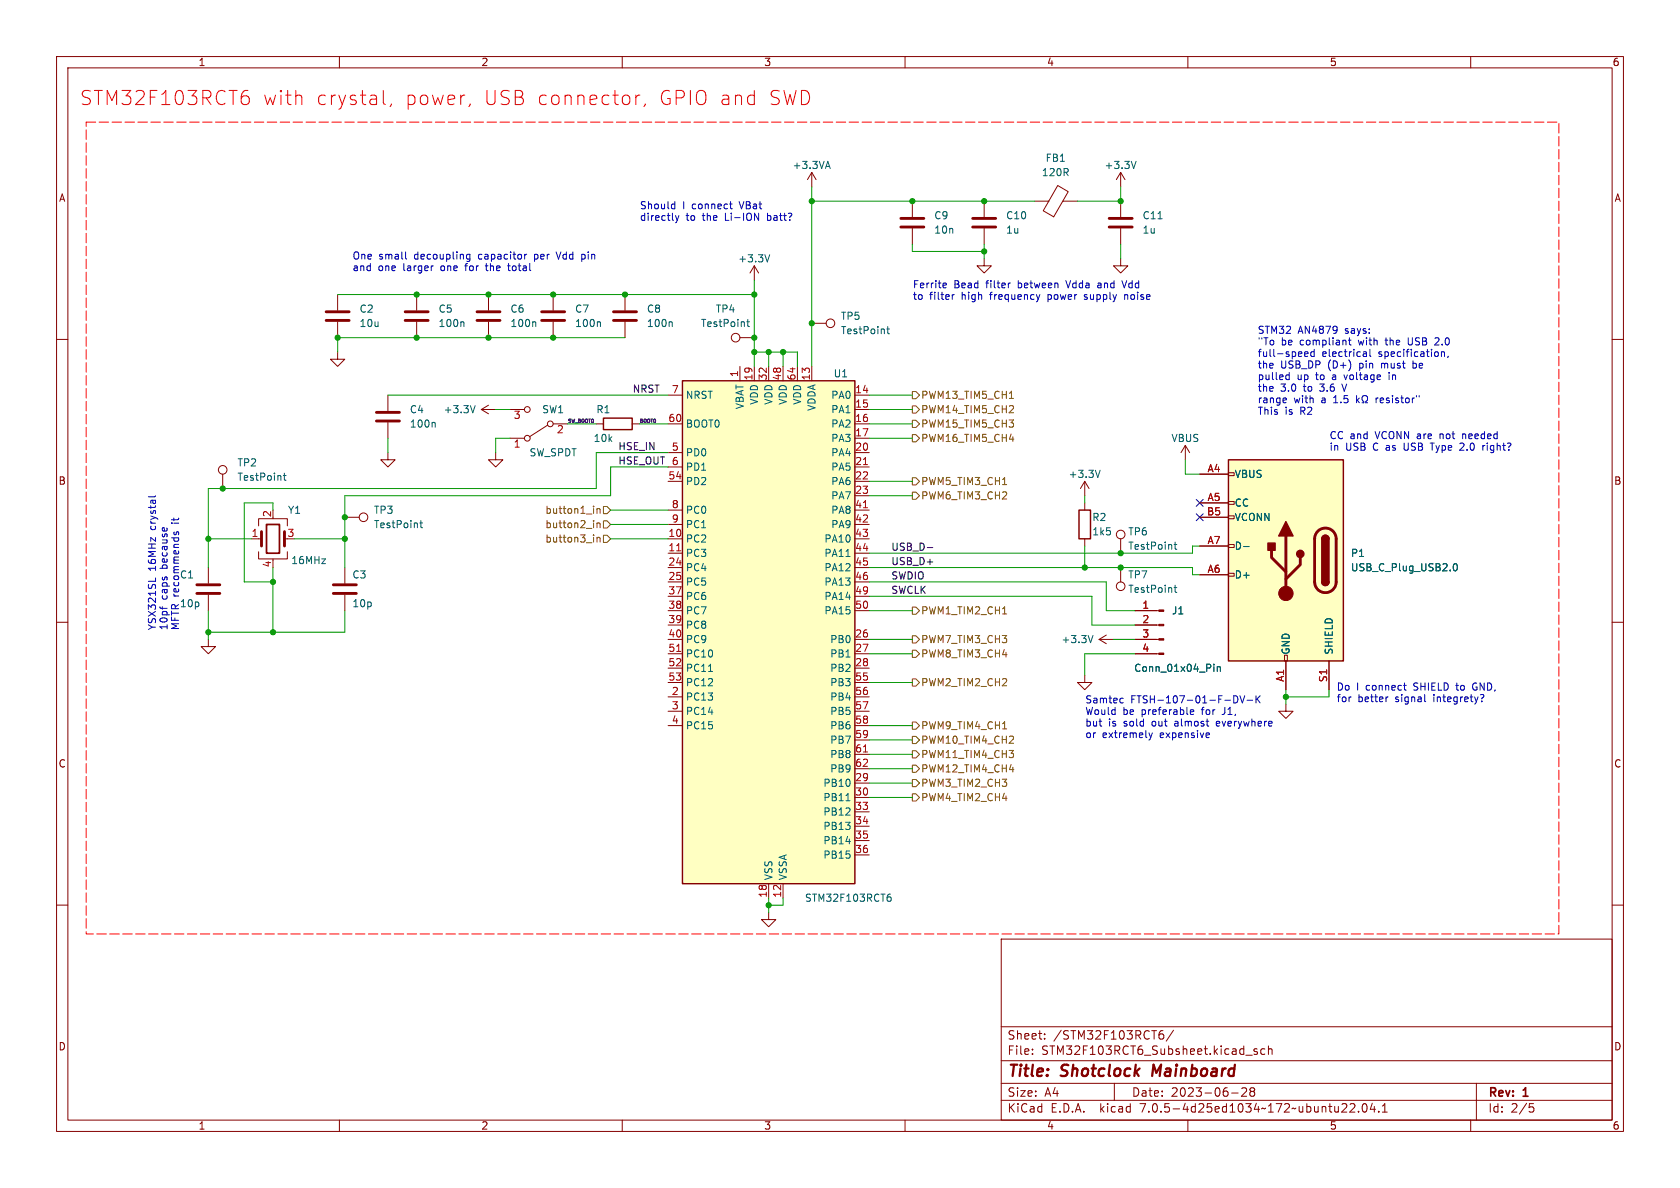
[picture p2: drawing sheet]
<svg xmlns="http://www.w3.org/2000/svg" width="297mm" height="210mm" viewBox="0 0 297 210" stroke-linecap="round" stroke-linejoin="round" font-family="sans-serif">
<g fill="none" stroke="#840000" stroke-width=".18">
<path d="M10 10h277v190h-277zM12 12h273v186h-273zM60 10v2M110 10v2M160 10v2M210 10v2M260 10v2M143.5 30.5v2.5M143.5 30.5l-.8 1.3M143.5 30.5l.8 1.3M161.3 35.6v2.8M174 35.6v2.8"/>
<path d="M182.9 35.6h2.5M187 32.8l1.8 1.1-2.5 4.4-1.9-1zM187.9 35.6h2.6M198.1 30.5v2.5M198.1 35.6v2.8M198.1 30.5l-.7 1.3M198.1 30.5l.8 1.3M10 60h2M59.7 52.1v2.8M59.7 56.9v2.8M73.7 52.1v2.8M73.7 56.9v2.8"/>
<path d="M86.4 52.1v2.8M86.4 56.9v2.8M97.8 52.1v2.8M97.8 56.9v2.8M110.5 52.1v2.8M110.5 56.9v2.8M130.8 59.7h2.5M133.3 47v2.5M133.3 47l-.7 1.3M133.3 47l.8 1.3M143.5 57.2h2.5M161.3 40.4v2.8"/>
<path d="M174 45.7v1.3h1.3l-1.3 1.3-1.3-1.3h1.3M174 40.4v2.8M198.1 45.7v1.3h1.3l-1.3 1.3-1.3-1.3h1.3M198.1 40.4v2.8M285 60h2M59.7 62.2v1.3h1.3l-1.3 1.3-1.3-1.3h1.3M68.6 69.9v2.7M68.6 74.7v2.8M85.1 72.4h2.5M85.1 72.4l1.3 .8M86.4 71.6l-1.3 .8M90.2 77.5h2.5"/>
<path d="M90.2 72.4h2.5M96.8 75.2l-3.2 2M97.8 74.9h2.5M105.4 74.9h1.3M111.8 74.9h1.2M118.1 74.9h2.5M118.1 69.9h2.5M130.8 64.8v2.5M133.3 64.8v2.5M135.9 64.8v2.5M138.4 64.8v2.5M141 64.8v2.5"/>
<path d="M143.5 64.8v2.5M151.1 77.5h2.6M151.1 74.9h2.6M151.1 72.4h2.6M151.1 69.9h2.6M209.5 78.7l-.7 1.3M209.5 78.7v2.6M209.5 78.7l.8 1.3M39.4 83.8v2.6M44.4 95.3h1.8M45.7 97.5v1.3h5.1v-1.3M45.7 93v-1.3h5.1v1.3"/>
<path d="M48.3 98.8v.3M61 91.4h2.5M68.6 80v1.3h1.2l-1.2 1.3-1.3-1.3h1.3M87.6 80v1.3h1.3l-1.3 1.3-1.2-1.3h1.2M118.1 95.3h2.5M118.1 97.8h2.5M118.1 80h2.5M118.1 82.6h2.5M118.1 85.1h2.5M118.1 90.2h2.5M118.1 92.7h2.5M151.1 95.3h2.6"/>
<path d="M151.1 97.8h2.6M151.1 80h2.6M151.1 82.6h2.6M151.1 85.1h2.6M151.1 87.6h2.6M151.1 90.2h2.6M151.1 92.7h2.6M191.8 85.1v2.5M191.8 88.9v1.3M191.8 95.3v1.2M191.8 85.1l-.8 1.3M191.8 85.1l.7 1.3"/>
<path d="M198.1 95.3v2.5M212.1 83.8h5.1M212.1 88.9h5.1M212.1 96.5h5.1M212.1 91.4h5.1M217.2 96.3h1v.5h-1zM217.2 91.2h1v.5h-1zM217.2 88.6h1v.6h-1zM217.2 83.6h1v.5h-1zM10 110h2M36.8 113v1.3h1.3l-1.3 1.3-1.2-1.3h1.2M36.8 100.3v2.8"/>
<path d="M36.8 105.2v2.8M61 100.3v2.8M61 105.2v2.8M118.1 115.6h2.5M118.1 113h2.5M118.1 110.5h2.5M118.1 108h2.5M118.1 100.3h2.5M118.1 102.9h2.5M118.1 118.1h2.5M118.1 105.4h2.5M151.1 115.6h2.6"/>
<path d="M151.1 113h2.6M151.1 108h2.6M151.1 100.3h2.6M151.1 102.9h2.6M151.1 118.1h2.6M151.1 105.4h2.6M191.8 119.4v1.3h1.2l-1.2 1.2-1.3-1.2h1.3M194.3 113h2.5M194.3 113l1.3 .8M195.6 112.3l-1.3 .7M198.1 100.3v2.6M200.7 115.6h4.2"/>
<path d="M200.7 113h4.2M200.7 110.5h4.2M200.7 108h4.2M212.1 101.6h5.1M217.2 101.3h1v.6h-1zM227.1 115.8h.5v1h-.5zM227.3 116.8v5.1M234.9 116.8v5.1M285 110h2M118.1 123.2h2.5M118.1 125.7h2.5M118.1 128.3h2.5"/>
<path d="M118.1 120.7h2.5M151.1 123.2h2.6M151.1 138.4h2.6M151.1 125.7h2.6M151.1 128.3h2.6M151.1 120.7h2.6M151.1 130.8h2.6M151.1 133.4h2.6M151.1 135.9h2.6M227.3 124.5v1.2h1.3l-1.3 1.3-1.2-1.3h1.2M10 160h2M135.9 156.2v2.6"/>
<path d="M138.4 156.2v2.6M151.1 141h2.6M151.1 143.5h2.6M151.1 146.1h2.6M151.1 148.6h2.6M151.1 151.1h2.6M285 160h2M135.9 161.3v1.3h1.3l-1.3 1.2-1.3-1.2h1.3M177 166h108v32h-108zM60 198v2M110 198v2M160 198v2"/>
<path d="M177 194.5h108M177 191.5h108M177 187.5h108M177 181.5h108M182.5 186.3v.1M182.5 185.5v.1M184.7 183.6v.1M184.7 182.8v.1M197 191.5v3M205 182.8h.5l.2 .3-.1 .5h-.6M205.6 182.2a.53 .53 0 0 0-.6 .4M207.5 182.1l-1.3 2"/>
<path d="M210 198v2M217.7 193.2h1.2M219.5 192.4l.6-.1 .2 .1 .1 .3-.9 1.1h.9M221.2 192.9l-.2-.2 .2-.4 .5 .1 .1 .2-.3 .3M221.2 192.9l-.2 .3v.3l.2 .3 .5-.1 .1-.2-.1-.4-.2-.2M221.2 192.9h.3M222.2 185.5l-.3-.1-.2 .2v.2l.5 .2v.3h-.5M223.6 185.5l-.4-.1-.3 .3v.4l.1 .2h.6M224.2 185.5l.3-.1 .3 .1 .1 .9M224.2 184.9v1.5M237.2 196.6h.9M238 195.2v.5"/>
<path d="M238.7 195.2l.5-.1 .3 .1v.3l-.9 1.1h.9M240.2 196.5v.1M241 195.2l.2-.1a.81 .81 0 0 1 .6 .6 .81 .81 0 0 1-.3 .8l-.2 .1a.81 .81 0 0 1-.3-1.4zM242.6 195l-.4 1.1h1M243 195.6v1M243.7 196.5v.1M244.4 196.6h.8M244.4 195.5l.4-.4v1.5M260 198v2M261 191.5v6.5M270.4 195.1h.7M270.5 195.7h.4l.3 .3-.2 .5-.5 .1"/>
<circle cx="130" cy="59.7" r=".76"/>
<circle cx="146.8" cy="57.1" r=".76"/>
<circle cx="93.2" cy="77.5" r=".51"/>
<circle cx="93.2" cy="72.4" r=".51"/>
<circle cx="97.3" cy="74.9" r=".51"/>
<circle cx="39.4" cy="83.1" r=".76"/>
<circle cx="64.3" cy="91.4" r=".76"/>
<circle cx="198.1" cy="94.5" r=".76"/>
<circle cx="198.1" cy="103.6" r=".76"/>
</g>
<g fill="#840000" stroke="#840000" stroke-width=".18">
<path d="M204.9 115.4h.8v.3h-.8z"/>
<path d="M204.9 112.9h.8v.3h-.8z"/>
<path d="M204.9 110.4h.8v.2h-.8z"/>
<path d="M204.9 107.8h.8v.3h-.8z"/>
<circle cx="227.3" cy="104.9" r="1.27"/>
</g>
<g fill="none" stroke="#006464" stroke-width=".18">
<path d="M146 29.4h.7M146.4 28.5l.4 1.3M200.8 28.5l-.4 1.3M81.8 56.9l.2 .2v.6M94.5 56.9l.2 .2v.6M106 56.9l.1 .2v.6M118.7 56.9l.1 .2v.6M132 56.9h.5M132.2 56.5v1l.3 .2M136.1 45l-.5 1.3M156.8 58.2h.4M156.9 57.7v1.1l.3 .2"/>
<path d="M76.8 74.7l.1 .1v.7M84 71.7l-.4 1.3M50.1 84.1h.5M50.3 83.6v1.1l.3 .2M74.2 92.4h.5M74.4 92v1.1l.3 .2M194.5 83.1l-.4 1.3M207.6 96.3h.4M207.7 95.8v1.1l.3 .2M219.9 96.6h.9M257 99.8l.2-.2a.68 .68 0 0 1 .5 .7 .68 .68 0 0 1-.5 .6l-.2-.1-.1-.4zM125.2 118.7h.8"/>
<path d="M193.2 112.3l-.4 1.3M207.6 103.9h.4M207.7 103.4v1.1l.3 .2M214.6 117.4v.1M214.6 117.8v.9M215.2 117.8v.9M215.2 118l.2-.2 .3 .1v.8M149.6 141.5h.7M157.1 158.5l.3 .1 .2 .2-.1 .4-.4 .1M157.4 158.1h-.3"/>
</g>
<path d="M106.7 73.9h5.1v2h-5.1zM120.6 67.3h30.5v88.9h-30.5zM190.8 90.2h2v5.1h-2zM217.2 81.3h20.3v35.5h-20.3zM233.7 95.3a.64 .64 0 0 1 .6-.7 .64 .64 0 0 1 .6 .7M233.7 102.9a.64 .64 0 0 0 .6 .6 .64 .64 0 0 0 .6-.6" fill="none" stroke="#840000" stroke-width=".25"/>
<g fill="none" stroke="#840000" stroke-width=".51">
<path d="M159.3 38.6h4M172 38.6h4M196.1 38.6h4.1M57.7 56.6h4M57.7 55.1h4M71.6 56.6h4.1M71.6 55.1h4.1M84.3 56.6h4.1M84.3 55.1h4.1M95.8 56.6h4M95.8 55.1h4M108.5 56.6h4"/>
<path d="M108.5 55.1h4M159.3 40.1h4M172 40.1h4M196.1 40.1h4.1M66.5 74.4h4.1M66.5 72.9h4.1M46.2 94v2.5M50.3 94v2.5M224.8 97.3v1.3l2.5 2.5M227.3 94.7v10.2M229.9 98.6v1.2l-2.6 2.6M233 93.9a1.9 1.9 0 0 1 2-.4 1.9 1.9 0 0 1 1.2 1.8v7.6a1.91 1.91 0 0 1-1.9 1.9 1.91 1.91 0 0 1-1.9-1.9v-7.8l.2-.7z"/>
<path d="M34.8 104.9h4.1M34.8 103.4h4.1M58.9 104.9h4.1M58.9 103.4h4.1"/>
</g>
<g fill="#ffffc2" stroke="#ffffc2" stroke-width=".18">
<path d="M217.2 81.3h20.3v35.5h-20.3z"/>
<path d="M120.6 67.3h30.5v88.9h-30.5z"/>
</g>
<g fill="#840000" stroke="#840000" stroke-width=".25">
<path d="M233.7 102.9h1.2a.64 .64 0 0 1-.6 .6 .64 .64 0 0 1-.6-.6z"/>
<path d="M233.7 95.3h1.2v7.6h-1.2z"/>
<path d="M233.9 94.8a.64 .64 0 0 1 .7-.1 .64 .64 0 0 1 .3 .6h-1.2z"/>
<path d="M227.3 92.2l1.3 2.5h-2.5z"/>
<path d="M224.2 96h1.2v1.3h-1.2z"/>
<circle cx="229.9" cy="97.9" r=".63"/>
</g>
<path d="M119.6 97.4h.7M152.6 82.1h.8M152.6 89.8h.8M119.6 115.2h.7M152.6 132.9h.8" fill="none" stroke="#a90000" stroke-width=".18"/>
<path d="M47.1 92.7h2.3v5.1h-2.3z" fill="none" stroke="#840000" stroke-width=".3"/>
<g fill="none" stroke="#725600" stroke-width=".18">
<path d="M161.3 71.8h.6l.7 .6-.7 .6h-.6zM161.3 76.8h.6l.7 .7-.7 .6h-.6zM161.3 74.3h.6l.7 .6-.7 .7h-.6zM161.3 69.2h.6l.7 .7-.7 .6h-.6zM178.4 74.2h.8l-.4 .5M178.5 77.6h.7M178.5 70.4h.7M179.1 71.8l.1 .1-.1 .3-.7 .8h.8M179.1 74.8v.6M105.5 89.9v.8M105.5 92.4v.9M105.5 95v.8"/>
<path d="M105.5 95.1l.2-.1h.3l.1 .8M105.5 90l.2-.1 .3 .1 .1 .7M105.5 92.6l.2-.2 .3 .1 .1 .8M106.7 94.6h.6l.6 .7-.6 .6h-.6zM106.7 92.1h.6l.6 .6-.6 .6h-.6zM106.7 89.5h.6l.6 .7-.6 .6h-.6zM161.3 87h.6l.7 .6-.7 .7h-.6zM161.3 84.5h.6l.7 .6-.7 .6h-.6zM177.2 85.7h.8M161.3 107.3h.6l.7 .7-.7 .6h-.6zM161.3 114.9h.6l.7 .7-.7 .6h-.6zM161.3 112.4h.6l.7 .6-.7 .7h-.6z"/>
<path d="M177.2 108.5h.8M161.3 137.8h.6l.7 .6-.7 .7h-.6zM161.3 132.7h.6l.7 .7-.7 .6h-.6zM161.3 127.6h.6l.7 .7-.7 .6h-.6zM161.3 130.2h.6l.7 .6-.7 .6h-.6zM161.3 120h.6l.7 .7-.7 .6h-.6zM161.3 135.3h.6l.7 .6-.7 .6h-.6zM177.2 128.8h.8M178.4 132.7h.8l-.4 .4M178.5 136h.7M179.1 130.2l.1 .2-.1 .3-.7 .7h.8M179.1 133.3v.5"/>
<path d="M161.3 140.3h.6l.7 .7-.7 .6h-.6z"/>
</g>
<path d="M163.9 96.8h1" fill="none" stroke="#0f0f0f" stroke-width=".18"/>
<g fill="none" stroke="#0000c2" stroke-width=".18">
<path d="M118.9 36.1h.4M119.3 35.6v1.3M119.3 36.9h-.4M119.4 38.1l.3 .9M119.7 39l-.3 .4M120 38.1l-.3 .9M129 36.1h.5M129.2 35.6v1.1l.3 .2M133.4 37.7l.7 1.3v-1.3M71.7 44.5v1.1l.2 .2M76.6 47l-.2 .1M83.1 45l-.1 1.1"/>
<path d="M83.1 45h-.4l-.2 .2 .1 .5h.5M92.7 45v.8M93.1 45l-.4 .2M166.9 50l.4 .1v.2l-.6 .2M167.3 50.8l-.4 .1M168.3 52.1v.8M168.7 52.1l-.4 .2M178.3 50v.9M178.6 50l-.3 .3M183.2 52.1l.3 .8M183.5 52.9l-.1 .3M183.8 52.1l-.3 .8"/>
<path d="M236.3 57.8v.8M236.4 58.2l-.1 .1M238.6 59.7v1.1l.3 .2M227.2 70.4l.2 .3-.6 .1M227.4 71.1l-.2 .1M227.4 67.1h.5M227.4 66.3h.5M227.9 65.8v1.3M230.6 62.6l.6-.1v-.3h-.4l-.2 .2 .1 .6h.5M232.3 62.2h-.3l-.3 .2 .1 .6h.5M232.3 61.8v1.2M237.9 60.2l.1 .8"/>
<path d="M238.4 60.1h.5M238.7 64l.1 .5-.1 .7M239.8 69.9v1.3M239.9 70.7l.4 .5M240.3 70.4l-.5 .4M240.8 71.2h.3v-.2a.54 .54 0 0 1-.3-.8 .54 .54 0 0 1 .8-.2 .58 .58 0 0 1-.1 1v.2h.3M241 63h.6M241 62.2h.5l.1 .8M241.6 62.5l-.6 .1M242.2 61.8v1l.2 .2M250.9 69.9v.3M254.8 62.3l.2-.1h.3l.1 .8"/>
<path d="M254.8 62.2v.8M256 63l-.1 .2M262.1 78.7v.9M262.2 78.9l-.1 .1M27.5 87.6l-.2 .2h-1.1M28.7 93.4l.3-.1 .1 .6M29.5 93.3v.1M30.8 94.1l-.1 .3 .2 .1h.2l.1-.4h.3v.4M27.5 102.2v.6M28.3 107.4v.1M28.7 107.2v.5M198.2 123.4l.4 .1"/>
<path d="M198.6 124.2l-.4 .1M203.1 129.5l.3 .9M203.4 130.4l-.3 .4M203.7 129.5l-.3 .9M210.4 125.9l.6-.1v-.3h-.4l-.2 .1 .1 .6h.5M213.2 127.5h.5M213.4 129.5l.4 .1v.3l-.6 .1M213.6 128.4h.1M213.8 130.3l-.4 .1M218.1 123a.64 .64 0 0 1 .7 .6 .64 .64 0 0 1-.7 .7zM219.2 123l.4 1.3 .5-1.3M220.5 123.8h.9"/>
<path d="M222 123v1.3M222.2 123.5l.6 .8M222.8 123l-.8 .7M245.4 123.2l-.3 .1M248.1 121.2h.5M248.3 120.7v1.1l.3 .2M251.9 122.8v1.1l.1 .1M262 123.9v.1M262.3 123l-.3 .6"/>
</g>
<path d="M43.1 16.9l.7 .2 .3 .3-.1 .8-.4 .3h-.5M43.8 16l-.7 .1M67.8 16v2.1l.3 .4M69.2 18.4l-.2 .4M83.1 18.4l-.2 .4M112.4 16.8v1.7M113.1 16.8a.64 .64 0 0 0-.7 .5M114.1 18.4l-.3 .4M132.6 16.8l.8 .1M133.4 18.4l-.8 .1M133.4 16v2.5" fill="none" stroke="#f00" stroke-width=".18"/>
<path d="M15.2 21.6h260.4v143.5h-260.4v-143.5" fill="none" stroke="#f00" stroke-width=".18" stroke-dasharray="1.7 .6"/>
<g fill="none" stroke="#009600" stroke-width=".18">
<path d="M143.5 33v31.8M143.5 35.6h39.4M198.1 33v2.6h-7.6M59.7 52.1h73.6M110.5 59.7h-50.8v2.5M133.3 49.5v15.3M161.3 43.2v1.3h12.7M174 43.2v2.5M198.1 43.2v2.5M68.6 69.9h49.5M68.6 77.5v2.5M87.6 72.4h2.6"/>
<path d="M90.2 77.5h-2.6v2.5M100.3 74.9h5.1M113 74.9h5.1M133.3 62.2h7.7v2.6M135.9 62.2v2.6M138.4 62.2v2.6M153.7 72.4h7.6M153.7 77.5h7.6M153.7 74.9h7.6M153.7 69.9h7.6M36.8 95.3h7.6M48.3 90.2v-1.3h-5.1v14h5.1"/>
<path d="M52.1 95.3h8.9M107.9 95.3h10.2M107.9 90.2h10.2M107.9 92.7h10.2M118.1 80h-12.7v6.4h-68.6v13.9M118.1 82.6h-10.2v5h-46.9v12.7M153.7 85.1h7.6M153.7 87.6h7.6M191.8 87.6v1.3M191.8 96.5v3.8M209.5 81.3v2.5h2.6M212.1 96.5h-1.3v1.3h-57.1"/>
<path d="M36.8 108v5M48.3 100.3v11.5M61 108v3.8h-24.2M153.7 108h7.6M153.7 102.9h41.9v5.1h5.1M153.7 113h7.6M153.7 115.6h7.6M153.7 105.4h39.3v5.1h7.7M153.7 100.3h57.1v1.3h1.3M196.8 113h3.9M200.7 115.6h-8.9v3.8M153.7 120.7h7.6"/>
<path d="M153.7 138.4h7.6M153.7 135.9h7.6M153.7 133.4h7.6M153.7 130.8h7.6M153.7 128.3h7.6M227.3 121.9v2.6M234.9 121.9v1.3h-7.6M135.9 158.8v2.5M138.4 158.8v1.2h-2.5M153.7 141h7.6"/>
</g>
<path d="M211.5 90.8l1.2 1.2M211.5 88.3l1.2 1.2M212.7 90.8l-1.2 1.2M212.7 88.3l-1.2 1.2" fill="none" stroke="#000084" stroke-width=".18"/>
<g fill="#009600" stroke="#009600" stroke-width=".18">
<circle cx="135.9" cy="160" r=".46"/>
<circle cx="135.9" cy="62.2" r=".46"/>
<circle cx="133.3" cy="62.2" r=".46"/>
<circle cx="133.3" cy="59.7" r=".46"/>
<circle cx="143.5" cy="35.6" r=".46"/>
<circle cx="138.4" cy="62.2" r=".46"/>
<circle cx="133.3" cy="52.1" r=".46"/>
<circle cx="110.5" cy="52.1" r=".46"/>
<circle cx="227.3" cy="123.2" r=".46"/>
<circle cx="198.1" cy="100.3" r=".46"/>
<circle cx="191.8" cy="100.3" r=".46"/>
<circle cx="198.1" cy="97.8" r=".46"/>
<circle cx="174" cy="35.6" r=".46"/>
<circle cx="198.1" cy="35.6" r=".46"/>
<circle cx="174" cy="44.5" r=".46"/>
<circle cx="161.3" cy="35.6" r=".46"/>
<circle cx="143.5" cy="57.2" r=".46"/>
<circle cx="39.4" cy="86.4" r=".46"/>
<circle cx="36.8" cy="95.3" r=".46"/>
<circle cx="36.8" cy="111.8" r=".46"/>
<circle cx="61" cy="95.3" r=".46"/>
<circle cx="61" cy="91.4" r=".46"/>
<circle cx="48.3" cy="102.9" r=".46"/>
<circle cx="48.3" cy="111.8" r=".46"/>
<circle cx="59.7" cy="59.7" r=".46"/>
<circle cx="97.8" cy="52.1" r=".46"/>
<circle cx="97.8" cy="59.7" r=".46"/>
<circle cx="86.4" cy="52.1" r=".46"/>
<circle cx="86.4" cy="59.7" r=".46"/>
<circle cx="73.7" cy="59.7" r=".46"/>
<circle cx="73.7" cy="52.1" r=".46"/>
</g>
<g font-size="3.5" fill="#f00">
<text x="14" y="18.8">STM32F103RCT6</text>
<text x="46.2" y="18.8">with</text>
<text x="55.5" y="18.8">crystal,</text>
<text x="71.1" y="18.8">power,</text>
<text x="84.9" y="18.8">USB connector,</text>
<text x="115.6" y="18.8">GPIO and</text>
<text x="134.8" y="18.8">SWD</text>
</g>
<g font-size="2.8" fill="#840000">
<text x="178" y="190.8">Title:</text>
<text x="187.5" y="190.8">Shotclock</text>
<text x="204.2" y="190.8">Mainboard</text>
</g>
<g font-size="2.1" fill="#840000">
<text x="178" y="183.9">Sheet:</text>
<text x="186.2" y="183.9">/STM32F103RCT6/</text>
<text x="178" y="186.6">File:</text>
<text x="184" y="186.6">STM32F103RCT6_Subsheet.kicad_sch</text>
<text x="178" y="196.8">KiCad</text>
<text x="178" y="194">Size:</text>
<text x="184.6" y="194">A4</text>
<text x="185.7" y="196.8">E.D.A.</text>
<text x="194.4" y="196.8">kicad</text>
<text x="200" y="194">Date:</text>
<text x="201.5" y="196.8">7.0.5-4d25ed1034~172~ubuntu22.04.1</text>
<text x="206.9" y="194">2023-06-28</text>
<text x="263" y="194.2">Rev:</text>
<text x="263" y="196.8">Id:</text>
<text x="267" y="196.8">2/5</text>
<text x="269.2" y="194.2">1</text>
</g>
<g font-size="1.8" fill="#840000">
<text x="35" y="11.8">1</text>
<text x="85" y="11.8">2</text>
<text x="135" y="11.8">3</text>
<text x="185" y="11.8">4</text>
<text x="235" y="11.8">5</text>
<text x="285" y="11.8">6</text>
<text x="10.4" y="35.8">A</text>
<text x="285.4" y="35.8">A</text>
<text x="10.3" y="85.8">B</text>
<text x="285.3" y="85.8">B</text>
<text x="10.3" y="135.8">C</text>
<text x="285.3" y="135.8">C</text>
<text x="10.3" y="185.8">D</text>
<text x="285.3" y="185.8">D</text>
<text x="35" y="199.8">1</text>
<text x="85" y="199.8">2</text>
<text x="135" y="199.8">3</text>
<text x="185" y="199.8">4</text>
<text x="235" y="199.8">5</text>
<text x="285" y="199.8">6</text>
</g>
<g font-size="1.8" fill="#006464">
<text x="184.8" y="28.8">FB1</text>
<text x="140.1" y="30">+3.3VA</text>
<text x="184.1" y="31.3">120R</text>
<text x="195.2" y="30">+3.3V</text>
<text x="165.1" y="38.9">C9</text>
<text x="165.1" y="41.5">10n</text>
<text x="177.8" y="38.9">C10</text>
<text x="177.8" y="41.5">1u</text>
<text x="201.9" y="38.9">C11</text>
<text x="201.9" y="41.5">1u</text>
<text x="130.4" y="46.5">+3.3V</text>
<text x="63.5" y="55.4">C2</text>
<text x="63.5" y="58">10u</text>
<text x="77.5" y="55.4">C5</text>
<text x="77.5" y="58">100n</text>
<text x="90.2" y="55.4">C6</text>
<text x="90.2" y="58">100n</text>
<text x="101.6" y="55.4">C7</text>
<text x="101.6" y="58">100n</text>
<text x="114.3" y="55.4">C8</text>
<text x="114.3" y="58">100n</text>
<text x="123.9" y="58">TestPoint</text>
<text x="126.5" y="55.4">TP4</text>
<text x="148.6" y="56.7">TP5</text>
<text x="148.6" y="59.2">TestPoint</text>
<text x="121.2" y="70.7">NRST</text>
<text x="134.2" y="71.6" transform="rotate(-90 134.2 71.6)">VDD</text>
<text x="136.7" y="71.6" transform="rotate(-90 136.7 71.6)">VDD</text>
<text x="139.3" y="71.6" transform="rotate(-90 139.3 71.6)">VDD</text>
<text x="141.8" y="71.6" transform="rotate(-90 141.8 71.6)">VDD</text>
<text x="146.9" y="70.7">PA0</text>
<text x="147.3" y="66.9">U1</text>
<text x="72.4" y="73.2">C4</text>
<text x="72.4" y="75.8">100n</text>
<text x="78.4" y="73.2">+3.3V</text>
<text x="95.8" y="73.2">SW1</text>
<text x="105.4" y="73.2">R1</text>
<text x="121.2" y="75.8">BOOT0</text>
<text x="131.6" y="72.4" transform="rotate(-90 131.6 72.4)">VBAT</text>
<text x="144.3" y="72.7" transform="rotate(-90 144.3 72.7)">VDDA</text>
<text x="146.9" y="73.2">PA1</text>
<text x="146.9" y="75.8">PA2</text>
<text x="41.9" y="82.6">TP2</text>
<text x="93.6" y="80.8">SW_SPDT</text>
<text x="104.9" y="78.3">10k</text>
<text x="121.2" y="80.8">PD0</text>
<text x="121.2" y="83.4">PD1</text>
<text x="146.9" y="78.3">PA3</text>
<text x="146.9" y="80.8">PA4</text>
<text x="146.9" y="83.4">PA5</text>
<text x="207" y="78.3">VBUS</text>
<text x="41.9" y="85.2">TestPoint</text>
<text x="121.2" y="85.9">PD2</text>
<text x="146.9" y="85.9">PA6</text>
<text x="146.9" y="88.5">PA7</text>
<text x="188.9" y="84.6">+3.3V</text>
<text x="218.2" y="84.6">VBUS</text>
<text x="218.2" y="89.7">CC</text>
<text x="50.9" y="91">Y1</text>
<text x="66" y="91">TP3</text>
<text x="66" y="93.5">TestPoint</text>
<text x="121.2" y="91">PC0</text>
<text x="121.2" y="93.5">PC1</text>
<text x="146.9" y="91">PA8</text>
<text x="146.9" y="93.5">PA9</text>
<text x="193" y="92.3">R2</text>
<text x="193" y="94.8">1k5</text>
<text x="199.4" y="94.8">TP6</text>
<text x="218.2" y="92.3">VCONN</text>
<text x="51.4" y="99.9">16MHz</text>
<text x="121.2" y="96.1">PC2</text>
<text x="121.2" y="98.6">PC3</text>
<text x="121.2" y="101.2">PC4</text>
<text x="145.7" y="96.1">PA10</text>
<text x="145.7" y="98.6">PA11</text>
<text x="145.7" y="101.2">PA12</text>
<text x="199.4" y="97.3">TestPoint</text>
<text x="218.2" y="97.3">D-</text>
<text x="238.8" y="98.6">P1</text>
<text x="238.8" y="101.2">USB_C_Plug_USB2.0</text>
<text x="31.8" y="107.5">10p</text>
<text x="62.2" y="102.4">C3</text>
<text x="62.2" y="107.5">10p</text>
<text x="121.2" y="103.7">PC5</text>
<text x="121.2" y="106.2">PC6</text>
<text x="145.7" y="103.7">PA13</text>
<text x="145.7" y="106.2">PA14</text>
<text x="199.4" y="102.4">TP7</text>
<text x="199.4" y="105">TestPoint</text>
<text x="218.2" y="102.4">D+</text>
<text x="121.2" y="108.8">PC7</text>
<text x="121.2" y="111.3">PC8</text>
<text x="121.2" y="113.9">PC9</text>
<text x="145.7" y="108.8">PA15</text>
<text x="146.7" y="113.9">PB0</text>
<text x="187.6" y="113.9">+3.3V</text>
<text x="207.1" y="108.8">J1</text>
<text x="121.2" y="116.4">PC10</text>
<text x="121.2" y="118.9">PC11</text>
<text x="146.7" y="116.4">PB1</text>
<text x="146.7" y="118.9">PB2</text>
<text x="200.4" y="118.9">Conn_01x04_Pin</text>
<text x="228.2" y="115.8" transform="rotate(-90 228.2 115.8)">GND</text>
<text x="235.8" y="115.8" transform="rotate(-90 235.8 115.8)">SHIELD</text>
<text x="121.2" y="124">PC13</text>
<text x="121.2" y="121.5">PC12</text>
<text x="146.7" y="121.5">PB3</text>
<text x="146.7" y="124">PB4</text>
<text x="121.2" y="126.6">PC14</text>
<text x="121.2" y="129.1">PC15</text>
<text x="146.7" y="126.6">PB5</text>
<text x="146.7" y="129.1">PB6</text>
<text x="146.7" y="131.6">PB7</text>
<text x="146.7" y="134.2">PB8</text>
<text x="146.7" y="136.7">PB9</text>
<text x="145.5" y="139.3">PB10</text>
<text x="145.5" y="141.8">PB11</text>
<text x="145.5" y="144.3">PB12</text>
<text x="145.5" y="146.9">PB13</text>
<text x="145.5" y="149.4">PB14</text>
<text x="136.7" y="155.7" transform="rotate(-90 136.7 155.7)">VSS</text>
<text x="139.3" y="155.7" transform="rotate(-90 139.3 155.7)">VSSA</text>
<text x="145.5" y="152">PB15</text>
<text x="142.2" y="159.6">STM32F103RCT6</text>
</g>
<g font-size="1.8" fill="#0000c2">
<text x="113" y="37.1">Should</text>
<text x="113" y="39.1">directly</text>
<text x="120.6" y="37.1">I connect</text>
<text x="121.2" y="39.1">to</text>
<text x="124.2" y="39.1">the</text>
<text x="128.2" y="39.1">Li-ION</text>
<text x="130.8" y="37.1">VBat</text>
<text x="135.8" y="39.1">batt?</text>
<text x="62.2" y="46">One</text>
<text x="66.9" y="46">small</text>
<text x="73.2" y="46">decoupling</text>
<text x="84.6" y="46">capacitor</text>
<text x="94.6" y="46">per</text>
<text x="98.7" y="46">Vdd</text>
<text x="103.2" y="46">pin</text>
<text x="62.2" y="48">and</text>
<text x="66.8" y="48">one</text>
<text x="71.3" y="48">larger</text>
<text x="78" y="48">one</text>
<text x="82.5" y="48">for</text>
<text x="86.2" y="48">the</text>
<text x="90.3" y="48">total</text>
<text x="161.3" y="51">Ferrite</text>
<text x="161.3" y="53.1">to</text>
<text x="164.3" y="53.1">filter</text>
<text x="168.6" y="51">Bead</text>
<text x="170" y="53.1">high</text>
<text x="174.3" y="51">filter</text>
<text x="175.1" y="53.1">frequency</text>
<text x="180" y="51">between</text>
<text x="185.4" y="53.1">power</text>
<text x="188.7" y="51">Vdda</text>
<text x="192" y="53.1">supply</text>
<text x="194.3" y="51">and</text>
<text x="198.9" y="51">Vdd</text>
<text x="199.2" y="53.1">noise</text>
<text x="222.2" y="59.1">STM32</text>
<text x="229.4" y="59.1">AN4879</text>
<text x="237.7" y="59.1">says:</text>
<text x="222.2" y="61.1">&quot;To</text>
<text x="222.2" y="63.2">full-speed</text>
<text x="222.2" y="65.2">the</text>
<text x="226.3" y="65.2">USB_DP</text>
<text x="226.4" y="61.1">be</text>
<text x="229.8" y="61.1">compliant</text>
<text x="233.6" y="63.2">electrical</text>
<text x="234.7" y="65.2">(D+)</text>
<text x="240.2" y="61.1">with</text>
<text x="240.4" y="65.2">pin</text>
<text x="243.7" y="63.2">specification,</text>
<text x="244.3" y="65.2">must</text>
<text x="245.1" y="61.1">the</text>
<text x="249.2" y="61.1">USB</text>
<text x="250" y="65.2">be</text>
<text x="254.1" y="61.1">2.0</text>
<text x="222.2" y="67.3">pulled</text>
<text x="222.2" y="69.3">the</text>
<text x="222.2" y="71.4">range</text>
<text x="226.3" y="69.3">3.0</text>
<text x="228.7" y="71.4">with</text>
<text x="229.2" y="67.3">up</text>
<text x="230.4" y="69.3">to</text>
<text x="232.6" y="67.3">to</text>
<text x="233.4" y="69.3">3.6</text>
<text x="233.6" y="71.4">a</text>
<text x="235.6" y="67.3">a</text>
<text x="235.8" y="71.4">1.5</text>
<text x="237.5" y="69.3">V</text>
<text x="237.8" y="67.3">voltage</text>
<text x="243.5" y="71.4">resistor&quot;</text>
<text x="245.8" y="67.3">in</text>
<text x="222.2" y="73.4">This</text>
<text x="227.1" y="73.4">is</text>
<text x="229.8" y="73.4">R2</text>
<text x="234.9" y="77.7">CC and</text>
<text x="243.1" y="77.7">VCONN are</text>
<text x="254.7" y="77.7">not</text>
<text x="258.8" y="77.7">needed</text>
<text x="234.9" y="79.8">in</text>
<text x="237.8" y="79.8">USB</text>
<text x="242.7" y="79.8">C as</text>
<text x="248.3" y="79.8">USB</text>
<text x="253.2" y="79.8">Type</text>
<text x="258.5" y="79.8">2.0</text>
<text x="262.6" y="79.8">right?</text>
<text x="27.7" y="93.7" transform="rotate(-90 27.7 93.7)">crystal</text>
<text x="31.7" y="92.6" transform="rotate(-90 31.7 92.6)">it</text>
<text x="27.7" y="101" transform="rotate(-90 27.7 101)">16MHz</text>
<text x="29.7" y="100.6" transform="rotate(-90 29.7 100.6)">because</text>
<text x="29.7" y="106.1" transform="rotate(-90 29.7 106.1)">caps</text>
<text x="31.8" y="102.4">C1</text>
<text x="27.7" y="111.5" transform="rotate(-90 27.7 111.5)">YSX321SL</text>
<text x="29.7" y="111.5" transform="rotate(-90 29.7 111.5)">10pf</text>
<text x="31.7" y="111.5" transform="rotate(-90 31.7 111.5)">MFTR recommends</text>
<text x="191.8" y="124.4">Samtec</text>
<text x="199.8" y="124.4">FTSH-107-01-F-DV-K</text>
<text x="236.2" y="122.2">Do</text>
<text x="236.2" y="124.2">for</text>
<text x="239.7" y="122.2">I connect</text>
<text x="240" y="124.2">better</text>
<text x="246.6" y="124.2">signal</text>
<text x="250" y="122.2">SHIELD</text>
<text x="253.5" y="124.2">integrety?</text>
<text x="257.7" y="122.2">to</text>
<text x="260.6" y="122.2">GND,</text>
<text x="191.8" y="126.5">Would</text>
<text x="191.8" y="128.5">but</text>
<text x="191.8" y="130.6">or</text>
<text x="194.8" y="130.6">extremely</text>
<text x="195.9" y="128.5">is</text>
<text x="198.4" y="126.5">be</text>
<text x="198.6" y="128.5">sold</text>
<text x="201.8" y="126.5">preferable</text>
<text x="203.7" y="128.5">out</text>
<text x="205" y="130.6">expensive</text>
<text x="207.8" y="128.5">almost</text>
<text x="212.5" y="126.5">for</text>
<text x="215.3" y="128.5">everywhere</text>
<text x="216.3" y="126.5">J1,</text>
</g>
<g font-size="1.8" fill="#0f0f0f">
<text x="111.8" y="69.5">NRST</text>
<text x="109.2" y="79.7">HSE_IN</text>
<text x="109.2" y="82.2">HSE_OUT 6</text>
<text x="157.5" y="97.4">USB_D-</text>
<text x="157.5" y="100">USB_D+</text>
<text x="157.5" y="102.5">SWDIO</text>
<text x="157.5" y="105.1">SWCLK</text>
</g>
<g font-size="1.8" fill="#a90000">
<text x="118.7" y="69.6">7</text>
<text x="130.6" y="66.7" transform="rotate(-90 130.6 66.7)">1</text>
<text x="133.1" y="67.3" transform="rotate(-90 133.1 67.3)">19</text>
<text x="135.6" y="67.3" transform="rotate(-90 135.6 67.3)">32</text>
<text x="138.2" y="67.3" transform="rotate(-90 138.2 67.3)">48</text>
<text x="140.7" y="67.3" transform="rotate(-90 140.7 67.3)">64</text>
<text x="143.3" y="67.3" transform="rotate(-90 143.3 67.3)">13</text>
<text x="151.1" y="69.6">14</text>
<text x="90.8" y="74.3">3</text>
<text x="98.4" y="76.8">2</text>
<text x="118.1" y="74.7">60</text>
<text x="151.1" y="72.1">15</text>
<text x="151.1" y="74.7">16</text>
<text x="151.1" y="77.2">17</text>
<text x="90.8" y="79.4">1</text>
<text x="118.7" y="79.8">5</text>
<text x="151.1" y="79.8">20</text>
<text x="151.1" y="82.3">21</text>
<text x="213.4" y="83.6">A4</text>
<text x="118.1" y="84.8">54</text>
<text x="118.7" y="89.9">8</text>
<text x="151.1" y="84.8">22</text>
<text x="151.1" y="87.4">23</text>
<text x="151.1" y="89.9">41</text>
<text x="213.4" y="88.6">A5</text>
<text x="44.4" y="95">1</text>
<text x="48" y="91.5" transform="rotate(-90 48 91.5)">2</text>
<text x="50.8" y="95">3</text>
<text x="118.1" y="95">10</text>
<text x="118.7" y="92.5">9</text>
<text x="151.1" y="92.5">42</text>
<text x="151.1" y="95">43</text>
<text x="213.3" y="91.2">B5</text>
<text x="48" y="100.4" transform="rotate(-90 48 100.4)">4</text>
<text x="118.1" y="97.5">11</text>
<text x="118.1" y="100.1">24</text>
<text x="151.1" y="97.5">44</text>
<text x="151.1" y="100.1">45</text>
<text x="213.4" y="101.3">A6</text>
<text x="213.4" y="96.3">A7</text>
<text x="118.1" y="102.6">25</text>
<text x="118.1" y="105.2">37</text>
<text x="118.1" y="107.7">38</text>
<text x="151.1" y="102.6">46</text>
<text x="151.1" y="105.2">49</text>
<text x="151.1" y="107.7">50</text>
<text x="201.9" y="107.7">1</text>
<text x="118.1" y="110.2">39</text>
<text x="118.1" y="112.8">40</text>
<text x="151.1" y="112.8">26</text>
<text x="201.9" y="110.2">2</text>
<text x="201.9" y="112.8">3</text>
<text x="118.1" y="115.3">51</text>
<text x="118.1" y="117.9">52</text>
<text x="151.1" y="115.3">27</text>
<text x="151.1" y="117.9">28</text>
<text x="201.9" y="115.3">4</text>
<text x="118.1" y="120.4">53</text>
<text x="118.7" y="122.9">2</text>
<text x="118.7" y="125.5">3</text>
<text x="151.1" y="120.4">55</text>
<text x="151.1" y="122.9">56</text>
<text x="151.1" y="125.5">57</text>
<text x="227.1" y="120.6" transform="rotate(-90 227.1 120.6)">A1</text>
<text x="234.7" y="120.7" transform="rotate(-90 234.7 120.7)">S1</text>
<text x="118.7" y="128">4</text>
<text x="151.1" y="128">58</text>
<text x="151.1" y="130.6">59</text>
<text x="151.1" y="133.1">61</text>
<text x="151.1" y="135.6">62</text>
<text x="151.1" y="138.2">29</text>
<text x="151.1" y="140.7">30</text>
<text x="151.1" y="143.3">33</text>
<text x="151.1" y="145.8">34</text>
<text x="151.1" y="148.3">35</text>
<text x="151.1" y="150.9">36</text>
<text x="135.6" y="158.8" transform="rotate(-90 135.6 158.8)">18</text>
<text x="138.2" y="158.8" transform="rotate(-90 138.2 158.8)">12</text>
</g>
<g font-size="1.8" fill="#725600">
<text x="162.8" y="70.7">PWM13_TIM5_CH1</text>
<text x="162.8" y="73.2">PWM14_TIM5_CH2</text>
<text x="162.8" y="75.8">PWM15_TIM5_CH3</text>
<text x="162.8" y="78.3">PWM16_TIM5_CH4</text>
<text x="162.8" y="88.5">PWM6_TIM3_CH2</text>
<text x="162.8" y="85.9">PWM5_TIM3_CH1</text>
<text x="96.4" y="93.5">button2_in</text>
<text x="96.4" y="91">button1_in</text>
<text x="96.4" y="96.1">button3_in</text>
<text x="162.8" y="108.8">PWM1_TIM2_CH1</text>
<text x="162.8" y="113.9">PWM7_TIM3_CH3</text>
<text x="162.8" y="116.4">PWM8_TIM3_CH4</text>
<text x="162.8" y="121.5">PWM2_TIM2_CH2</text>
<text x="162.8" y="129.1">PWM9_TIM4_CH1</text>
<text x="162.8" y="131.6">PWM10_TIM4_CH2</text>
<text x="162.8" y="134.2">PWM11_TIM4_CH3</text>
<text x="162.8" y="136.7">PWM12_TIM4_CH4</text>
<text x="162.8" y="139.3">PWM3_TIM2_CH3</text>
<text x="162.8" y="141.8">PWM4_TIM2_CH4</text>
</g>
<g font-size=".8" fill="#0f0f0f">
<text x="100.3" y="74.8">SW_BOOT0</text>
<text x="113" y="74.8">BOOT0</text>
</g>
</svg>
